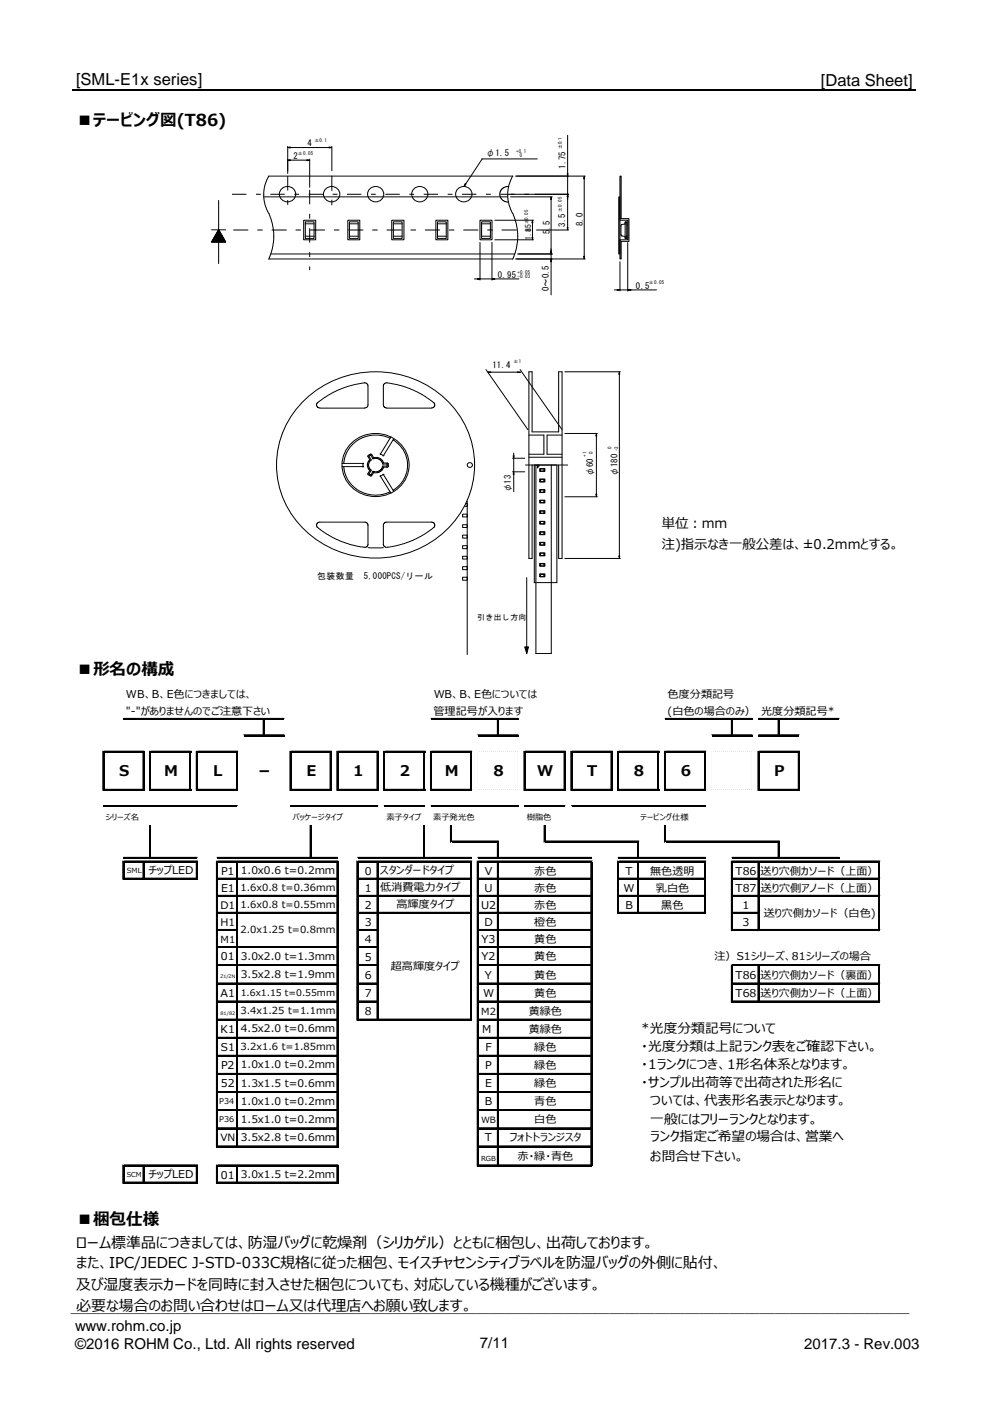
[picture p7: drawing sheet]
<svg xmlns="http://www.w3.org/2000/svg" width="210mm" height="297mm" viewBox="0 0 210 297" stroke-linecap="round" stroke-linejoin="round" font-family="sans-serif">
<path d="M15.5 19.2h178.7" fill="none" stroke="#000" stroke-width=".34"/>
<path d="M61 37.3v7.7M49.2 41.2h63.6M65.7 40.3v17" fill="none" stroke="#000" stroke-width=".21" stroke-dasharray="3 2 1 2" stroke-linecap="butt"/>
<g fill="none" stroke="#000" stroke-width=".21">
<path d="M61 31.3l.6-.1v.2zM61 34l.6-.1v.2zM61 31v5.8M61.6 31.3h8.2M61.6 34h3.5M65.1 33.9l.6 .1-.6 .1zM65.7 33.7v6M69.8 31.2l.6 .1-.6 .1zM70.4 31v5.2M98.6 38.9l.2 .1-.4 .5zM102.2 33.7h11.7M102.2 33.7l-3.8 5.8"/>
<path d="M107.9 39.5l-.6 .1-.8 .4-.5 1v.7l.3 .5 .7 .5 .8 .1M109.3 37.3h14.8M120.3 36.8h.1v.5zM120.4 28.7v8.1M120.4 37.3v3.9M123.9 37.3l.1 .6h-.3zM123.9 37.9v16.5M131.4 37.3h.3v9.1h1.7v4.8h-1.7v3.7h-.3v-4.1h1.7v-4.1h-1.7zM44.9 48.7h2.9M46.4 48.7l1.4 2.6h-2.9zM46.4 48.7l1.4 2.6h-1.4zM46.4 48.7v2.6h-1.5z"/>
<path d="M46.4 42.5v13.4M55.9 41.7h51.8M57 45.3l-.9-2.1-.2-1.2v-1.4l.2-1.2 .9-2.1h51.7l-.8 2.1-.2 1.2v1.4l.2 1.2 1.3 3.2 .6 3-.3 3.2-.8 2.3M57 54.9h51.7M57 45.3l.9 2.7 .1 2.8-.2 1.8-.8 2.3M57.4 53.8h51.7M59.7 40a1.71 1.71 0 0 1 2.6 .1 1.71 1.71 0 0 1-.4 2.5 1.71 1.71 0 0 1-2.4-.6 1.54 1.54 0 0 1 .2-2zM64.4 46.7h2.5v4.1h-2.5zM64.7 47h1.9v3.5h-1.9zM64.7 50.1h1.9M64.7 47.5h1.9M69.1 40a1.71 1.71 0 0 1 2.5 .1 1.71 1.71 0 0 1-.3 2.5 1.71 1.71 0 0 1-2.5-.6 1.54 1.54 0 0 1 .3-2z"/>
<path d="M73.7 46.7h2.6v4.1h-2.6zM74.1 47h1.8v3.5h-1.8zM74.1 50.1h1.8M74.1 47.5h1.8M83.1 46.7h2.5v4.1h-2.5zM83.4 47h1.9v3.5h-1.9zM83.4 50.1h1.9M83.4 47.5h1.9M92.4 46.7h2.6v4.1h-2.6zM92.8 47h1.8v3.5h-1.8zM92.8 50.1h1.8M92.8 47.5h1.8"/>
<path d="M100.6 59.1h9.4M101.2 59.1h.6l-.6 .1zM101.8 46.7h2.5v4.1h-2.5zM101.8 51.4v8M102.1 47h1.9v3.5h-1.9zM102.1 50.1h1.9M102.1 47.5h1.9M104.3 59.1h.6v.1zM104.3 51.4v8M104.9 46.7h8.2M104.9 50.8h8.2M108.2 41.7h8.9"/>
<path d="M108.3 41.2h12.3M109.3 54.9h14.8M109.7 53.8h7.4M112.8 50.3h.2l-.1 .5zM112.9 46.7l.1 .5h-.2zM112.9 47.2v3.1M113.7 48.8h6.9M116.8 53.3h.1l-.1 .5zM116.8 41.7l.1 .6h-.1zM116.8 54.9l.1 .6h-.1zM116.8 42.3v11M116.8 53.8v1.1"/>
<path d="M116.8 55.5v7M120.3 48.2h.1v.6zM120.4 41.2v.5h-.1zM120.4 41.7v6.5M123.7 54.4h.3l-.1 .5zM131.2 41.7h.2v12.1h-.2zM131.4 55.5v6.2M132.5 47.1h.4v3.4h-.4zM132.9 47.7v-.7h-.4v.5l-.7 .1-.1 .2v2.2l.8 .1v.5h.4v-.7M133.1 51.4v10.3M103 78.4l8.9 12.7M103.5 78.9l.6-.1v.2z"/>
<path d="M103.5 78.9h6.3M109.8 78.8l.6 .1-.6 .1zM110.3 78.4l8.9 12.7M119.8 78.8h11.7M130.3 61.5h.6M130.9 61.4l.5 .1-.5 .1zM131.3 78.8l.1 .6h-.2zM131.3 79.4v38.5M131.4 61.5h7.8M133.1 61.5l.6-.1v.2zM64.8 84.6a21.7 21.7 0 0 1 33.8 5.5 19.3 19.3 0 0 1-10 26.3 21.5 21.5 0 0 1-28.7-10.9 18.9 18.9 0 0 1 4.9-20.9zM72.5 98.3h4.4"/>
<path d="M72.5 98.9h4.4M72.9 98.9l.4 1.9 .7 1.3 1 1.2 1.2 .8 1.7 .7 1.5 .2 1.6-.1 1.7-.6M74.3 94.2a7.2 7.2 0 0 1 7.6-1.9 7.2 7.2 0 0 1 4.8 6.3 7.2 7.2 0 0 1-5.7 6.6 7.2 7.2 0 0 1-7.8-3.8 6.4 6.4 0 0 1 1.1-7.2zM76.9 98.2l.2 .1M77 98.3v.6M77.1 98.9l-.2 .1M77.2 81.2l-2.9 .5-3 1.1-2.5 1.5-1.4 1.1M77.2 81.2h.5l.3 .5v4.3l-.4 .5h-9.8l-.4-.1-.3-.3v-.5l.3-.3M78.1 96.6l-.1 .2 .4 .7-.4 .5-.1 .8 .5 1.1M78.1 96.6l.6-.3 .5 .7 1.1 .1 .8 .5 .2 .6h.9l.1 .1v.7l-1 .1-.3 .6-.4 .3-.6 .2h-.9M78.3 96.6l-.1 .2M78.3 96.8l.4 .6"/>
<path d="M78.4 99.8l-.4 .6 .1 .3M78.5 96.5l.2 .1M78.5 96.6l-.2 .1M78.7 97.5l-.6 .9 .1 .7 .5 .6M78.7 99.6v.2M78.7 99.8l-.4 .6M78.7 97.4v.2M78.7 96.6l.3 .6M79 97.2h1l.4 .2 .5 .4 .2 .5M80.6 96.2l.1 .2M80.7 96.3l.5 .3M81.1 98.3l.1 .1"/>
<path d="M81.1 98.9l-.2 .5-.4 .4-.6 .2h-.9M81.2 98.4h.8M81.4 96.6h-.2M82 98.8l-.9 .1M82 98.3l.1 .1v.4h-.1M82.1 81.2l-.6 .1-.2 .4v4.3l.4 .5h10l.5-.4v-.5l-.3-.3-1.7-1.2-1.8-1-3.4-1.4-2.9-.5M82.7 92.9l-1.4-.5-2.2-.2-1.4 .3-1.5 .6-1.4 1-1 1.3-.6 1.4-.3 1.5M82.9 92.6l-2.2 3.6M83.4 93.3l.9 .7 1.2 1.4 .6 1.1 .3 1.5-.1 2-.7 1.7-1.1 1.4-1.1 .8M83.5 93l-2.2 3.6M108.7 97.2h2.6M108.8 96.6h.2l-.1 .6z"/>
<path d="M108.9 96.1v.5M108.9 97.2v2.8M111.4 98.6h9M112.1 92.2h3.2v4.1h-3.2M112.1 96.9h7.1M112.8 98.6v19.8h-.7v-39.6h.7v12.8h5.6v-12.8h.8v39.6h-.8v-19.8M113.3 98.6v24.9h4.8v-24.9M113.6 98.6v40h3.3v-40M114 98.6v.6M114.1 98.6v.5M114.3 98.6v.3M114.4 99.4h1.1v.5h-1.1z"/>
<path d="M114.5 99.4h.9v.5h-.9zM114.6 99.4v.5M115.3 99.4v.5M119.2 92.2h-3.2v4.1h3.2M119.8 91.9h6.9M126.4 91.9l.1 .6h-.2zM126.4 92.5v12.3M77.3 110.7h-9.7l-.4 .3-.1 .3a1.43 1.43 0 0 0 .9 1.1l2.5 1.6 2.1 .9 2.8 .8 2.2 .3 .4-.4v-4.3M77.3 110.7l.5 .2 .2 .5M78 116.1h3.3M78.2 100.4l.1 .2M78.3 100.5l.2 .2"/>
<path d="M79 100l-.3 .7h-.2M79.2 100.3l-.5 .6-.6-.2M80.7 100.8l-.1 .2M80.7 101l2.2 3.6M81.2 100.6h.2M81.2 100.6l-.5 .3M81.3 100.7l2.2 3.5M81.5 110.9l.3-.2h9.9l.4 .3 .1 .4a1.61 1.61 0 0 1-1.1 1.1l-2.3 1.5-2.3 1-2.4 .7-2.4 .3-.4-.5v-4.3zM98.1 109h1v.6h-1zM98.1 111.3h1v.5h-1zM98.1 113.5h1v.6h-1zM98.1 115.7h1v.6h-1z"/>
<path d="M98.1 117.9h1v.6h-1zM98.8 106.8h.3v.6h-.6M99.1 106.3v32.5M108.7 100h2.6M108.9 100l.1 .6h-.2zM108.9 100.6v3.6M114.4 101.6h1.1v.6h-1.1zM114.4 103.8h1.1v.6h-1.1zM114.4 106h1.1v.6h-1.1zM114.4 108.3h1.1v.6h-1.1zM114.4 110.5h1.1v.6h-1.1zM114.4 112.7h1.1v.7h-1.1z"/>
<path d="M114.4 115h1.1v.6h-1.1zM114.4 117.2h1.1v.7h-1.1zM114.4 119.5h1.1v.6h-1.1zM114.5 101.7h.9v.4h-.9zM114.5 103.9h.9v.5h-.9zM114.5 106.1h.9v.5h-.9zM114.5 108.4h.9v.4h-.9zM114.5 110.6h.9v.4h-.9zM114.5 112.8h.9v.5h-.9zM114.5 115.1h.9v.4h-.9zM114.5 117.3h.9v.5h-.9zM114.5 119.5h.9v.5h-.9z"/>
<path d="M114.6 101.7v.4M114.6 103.9v.5M114.6 106.1v.5M114.6 108.4v.4M114.6 110.6v.4M114.6 112.8v.5M114.6 115.1v.4M114.6 117.3v.5M114.6 119.5v.5M115.3 101.7v.4M115.3 103.9v.5M115.3 106.1v.5"/>
<path d="M115.3 108.4v.4M115.3 110.6v.4M115.3 112.8v.5M115.3 115.1v.4M115.3 117.3v.5M115.3 119.5v.5M119.8 118.4h11.7M119.8 105.3h6.9M126.3 104.8h.2l-.1 .5zM131.2 117.9h.2l-.1 .5zM98.1 120.1h1v.7h-1zM98.1 122.4h1v.6h-1z"/>
<path d="M111.3 137.2h.8l-.4 1.4zM111.7 122.5v16.1M114.4 121.7h1.1v.6h-1.1zM114.5 121.8h.9v.4h-.9zM114.6 121.8v.4M115.3 121.8v.4"/>
<circle cx="79.7" cy="41.2" r="1.67"/>
<circle cx="89" cy="41.2" r="1.68"/>
<circle cx="98.4" cy="41.2" r="1.69"/>
<circle cx="99.6" cy="98.6" r=".53"/>
</g>
<path d="M70.4 37.3v7.7M49.5 48.8h63.7" fill="none" stroke="#000" stroke-width=".21" stroke-dasharray="3 2 1 2"/>
<g fill="#000">
<path d="M61 31.3l.6-.1v.2zM61 34l.6-.1v.2zM65.1 33.9l.6 .1-.6 .1zM69.8 31.2l.6 .1-.6 .1zM98.6 38.9l.2 .1-.4 .5zM120.3 36.8h.1v.5zM123.9 37.3l.1 .6h-.3zM101.2 59.1h.6l-.6 .1zM104.3 59.1h.6v.1zM112.9 46.7l.1 .5h-.2zM112.8 50.3h.2l-.1 .5zM116.8 41.7l.1 .6h-.1z"/>
<path d="M116.8 53.3h.1l-.1 .5zM116.8 54.9l.1 .6h-.1zM120.4 41.2v.5h-.1zM120.3 48.2h.1v.6zM123.7 54.4h.3l-.1 .5zM103.5 78.9l.6-.1v.2zM109.8 78.8l.6 .1-.6 .1zM130.9 61.4l.5 .1-.5 .1zM131.3 78.8l.1 .6h-.2zM133.1 61.5l.6-.1v.2zM108.8 96.6h.2l-.1 .6zM126.4 91.9l.1 .6h-.2z"/>
<path d="M108.9 100l.1 .6h-.2zM126.3 104.8h.2l-.1 .5zM131.2 117.9h.2l-.1 .5zM111.3 137.2h.8l-.4 1.4z"/>
<path d="M46.4 48.7v2.6h1.4zM46.4 48.7l-1.5 2.6h1.5z" fill-rule="evenodd"/>
</g>
<path d="M20.6 145.1h167.2v109.5h-167.2z" fill-rule="evenodd" fill="#fff"/>
<g fill="#fff">
<path d="M20.9 145.3h166.8v55.6h-166.8z"/>
<path d="M20.9 200.9h134.3v3.8h-134.3z"/>
<path d="M159.5 200.9h28.2v3.8h-28.2z"/>
<path d="M20.9 204.7h166.8v46.1h-166.8z"/>
<path d="M21.9 250.8h165.8v3.7h-165.8z"/>
</g>
<g fill="none" stroke="#000" stroke-width=".21">
<path d="M22.1 159.3h8.5M26.2 152.3h34M32 159.3h8.5M41.9 159.3h8.5M51.7 155.8h8.5M61.8 159.3h8.5M71.7 159.3h8.5M81.6 159.3h8.5M91.4 152.3h18.5M91.5 159.3h8.5M101.3 155.8h8.6M141 152.3h18.5"/>
<path d="M150.9 155.8h8.6"/>
</g>
<path d="M26.2 152.5h34.1M51.7 156h8.6M91.4 152.5h18.5M101.3 156h8.6M141 152.5h18.5M151 156h8.5" fill="none" stroke="#000" stroke-width=".25"/>
<path d="M22.1 159.4h8.5M32 159.4h8.5M42 159.4h8.5M61.8 159.4h8.5M71.7 159.4h8.5M81.6 159.4h8.5M91.6 159.4h8.5M101.5 159.4h8.5" fill="none" stroke="#000" stroke-width=".3"/>
<path d="M101.5 159.3h8.5v.3h-8.5z" fill="#fff"/>
<path d="M111.4 159.3h8.5M121.3 159.3h8.5M131.2 159.3h8.5M141.1 159.3h8.5" fill="none" stroke="#000" stroke-width=".21"/>
<path d="M111.4 159.4h8.5M121.3 159.4h8.5M131.2 159.4h8.5M141.2 159.4h8.5M151.1 159.4h8.5" fill="none" stroke="#000" stroke-width=".3"/>
<path d="M151.1 159.3h8.5v.3h-8.5z" fill="#fff"/>
<path d="M22.1 167.3h8.5M32 167.3h8.5M41.9 167.3h8.5M61.8 167.3h8.5M71.7 167.3h8.5M81.6 167.3h8.5M91.5 167.3h8.5" fill="none" stroke="#000" stroke-width=".21"/>
<path d="M22.1 167.5h8.5M32 167.5h8.5M42 167.5h8.5M61.8 167.5h8.5M71.7 167.5h8.5M81.6 167.5h8.5M91.6 167.5h8.5M101.5 167.5h8.5" fill="none" stroke="#000" stroke-width=".25"/>
<path d="M101.5 167.4h8.5v.2h-8.5z" fill="#fff"/>
<path d="M111.4 167.3h8.5M121.3 167.3h8.5M131.2 167.3h8.5M141.1 167.3h8.5" fill="none" stroke="#000" stroke-width=".21"/>
<path d="M111.4 167.5h8.5M121.3 167.5h8.5M131.2 167.5h8.5M141.2 167.5h8.5M151.1 167.5h8.5" fill="none" stroke="#000" stroke-width=".25"/>
<path d="M151.1 167.4h8.5v.2h-8.5z" fill="#fff"/>
<g fill="none" stroke="#000" stroke-width=".21">
<path d="M30.3 159.5v8.1M31.7 159.3v8.3M41.6 159.3v8.3M50.2 159.5v8.1M71.4 159.3v8.3M79.9 159.5v8.1M89.8 159.5v8.1M99.8 159.5v8.1M105.5 152.6v3.5M140.9 159.3v8.3M165 152.6v3.5M21.9 170.8h28.4"/>
<path d="M61.6 170.8h18.5M81.4 170.8h8.6M91.4 170.8h18.5M95.8 178.3h9.9M111.3 170.8h8.5M115.7 178.3h19.8M26.2 181.8h15.6M26.3 182.5h15.6M46 181.8h25.6M46.2 182.5h25.5M75.8 181.8h24.1M75.9 182.5h24.1"/>
<path d="M101.3 181.8h24.1M131.1 181.8h18.5"/>
</g>
<g fill="none" stroke="#000" stroke-width=".3">
<path d="M30.5 159.6v8M41.8 159.3v8.3M50.3 159.6v8M71.6 159.3v8.3M80.1 159.6v8M99.9 159.6v8M101.3 159.3v8.3M105.6 152.6v3.5M141 159.3v8.3M165.1 152.6v3.5M21.9 171h28.4M61.6 171h18.5"/>
<path d="M81.5 171h8.5M91.4 171h18.5M111.3 171h8.5M26.3 182.7h15.7M46.2 182.7h25.5M75.9 182.7h24.2"/>
</g>
<path d="M31.9 159.3v8.3M90 159.6v8M95.8 178.5h9.9M115.7 178.5h19.8M26.2 181.9h15.6M46.1 181.9h25.5M75.8 181.9h24.1M101.3 181.9h24.2M131.1 181.9h18.5" fill="none" stroke="#000" stroke-width=".25"/>
<path d="M101.2 159.3h.3v8.3h-.3z" fill="#fff"/>
<g fill="none" stroke="#000" stroke-width=".21">
<path d="M21.8 159.3v8.3M40.2 159.5v8.1M55.8 152.6v3.5M61.5 159.3v8.3M70 159.5v8.1M81.3 159.3v8.3M91.3 159.3v8.3M130.9 159.3v8.3M149.4 159.5v8.1M155.1 152.6v3.5M160.7 159.3v8.3M31.7 175v7.1"/>
<path d="M89.8 175v7.1M105.5 178.6v3.5M135.2 178.6v3.5M165 178.6v3.5M26 182.5v3.9M26.3 186.2h15.6M30.3 182.8v3.6M41.6 182.8v3.6M45.9 182.5v60.7M46.2 186.2h25.5M46.2 189.8h25.5M46.2 193.4h25.5"/>
<path d="M46.2 197.1h4.2M50.2 182.8v60.4M71.4 182.8v60.4M75.9 186.2h24.1M75.9 189.8h24.1M75.9 193.4h24.1M75.9 197.1h4.3M79.9 182.8v33.5M99.8 182.8v33.5M101.2 182.5v64.8M101.5 182.5h24.1M101.5 186.2h24.1"/>
<path d="M101.5 189.8h24.1M101.5 193.4h24.1M101.5 197.1h24.1M105.5 182.8v64.5M131.2 182.5h18.4M131.2 186.2h18.4M131.2 189.8h18.4M131.2 193.4h18.4M155.1 182.5v14.9M160.7 182.8v14.6M186.3 182.8v14.6M46.2 200.7h25.5"/>
<path d="M46.2 204.6h25.5M46.2 208.4h25.5M46.2 212.2h25.5M46.2 216.1h25.5M46.2 219.9h25.5M75.9 200.7h4.3M75.9 204.6h4.3M75.9 208.4h4.3M75.9 212.2h4.3M75.9 216.1h24.1M101.5 204.6h24.1M101.5 208.4h24.1"/>
<path d="M101.5 212.2h24.1M155.1 204.6v7.9M46.2 223.7h25.5M46.2 227.6h25.5M46.2 231.4h25.5M46.2 235.3h25.5M46.2 239.1h25.5M26.3 247h15.6M26.3 250.6h15.6M30.3 247.3v3.6M41.6 247.3v3.6M46.2 243h25.5"/>
<path d="M46.2 247h25.5M50.2 247.3v3.6M71.4 247.3v3.6"/>
</g>
<g fill="none" stroke="#000" stroke-width=".3">
<path d="M21.9 159.3v8.3M56 152.6v3.5M70.2 159.6v8M91.4 159.3v8.3M149.5 159.6v8M155.2 152.6v3.5M160.9 159.3v8.3M105.6 178.6v3.5M135.4 178.6v3.5M165.1 178.6v3.5M26.3 186.3h15.7M30.5 182.8v3.7"/>
<path d="M41.8 182.8v3.7M46 182.5v60.7M46.2 186.3h25.5M50.3 182.8v60.4M71.6 182.8v60.4M75.9 186.3h24.2M80.1 182.8v33.6M99.9 182.8v33.6M101.3 182.5v64.8M101.5 182.7h24.1M101.5 186.3h24.1M105.6 182.8v64.5"/>
<path d="M131.2 182.7h18.5M131.2 186.3h18.5M155.2 182.5v14.9M160.9 182.8v14.6M186.4 182.8v14.6M46.2 204.7h25.5M46.2 208.6h25.5M46.2 216.2h25.5M75.9 204.7h4.3M75.9 208.6h4.3M75.9 216.2h24.2M101.5 204.7h24.1"/>
<path d="M101.5 208.6h24.1M155.2 204.6v7.9M46.2 220.1h25.5M46.2 231.6h25.5M30.5 247.3v3.6M41.8 247.3v3.6M46.2 243.1h25.5M50.3 247.3v3.6M71.6 247.3v3.6"/>
</g>
<g fill="none" stroke="#000" stroke-width=".25">
<path d="M40.4 159.6v8M61.6 159.3v8.3M81.5 159.3v8.3M109.9 159.6v8M131.1 159.3v8.3M31.9 175v7.1M90 175v7.1M26.2 182.5v4M46.2 189.9h25.5M46.2 193.6h25.5M46.2 197.2h4.3M75.9 189.9h24.2"/>
<path d="M75.9 193.6h24.2M75.9 197.2h4.3M101.5 189.9h24.1M101.5 193.6h24.1M101.5 197.2h24.1M131.2 189.9h18.5M131.2 193.6h18.5M46.2 200.9h25.5M46.2 212.4h25.5M75.9 200.9h4.3M75.9 212.4h4.3M101.5 212.4h24.1"/>
<path d="M46.2 223.9h25.5M46.2 227.8h25.5M46.2 235.4h25.5M46.2 239.3h25.5M26.3 247.1h15.7M26.3 250.8h15.7M46.2 247.1h25.5"/>
</g>
<path d="M109.7 159.6h.3v8h-.3z" fill="#fff"/>
<path d="M111.1 159.3v8.3M119.6 159.5v8.1M121 159.3v8.3M129.5 159.5v8.1M139.4 159.5v8.1M140.9 175v3.6M130.9 182.5v11.2M149.4 182.8v10.9" fill="none" stroke="#000" stroke-width=".21"/>
<path d="M111.3 159.3v8.3M139.6 159.6v8M131.1 182.5v11.2" fill="none" stroke="#000" stroke-width=".25"/>
<path d="M119.8 159.6v8M121.2 159.3v8.3M129.7 159.6v8M150.9 159.3v8.3M141 175v3.6M149.5 182.8v10.9" fill="none" stroke="#000" stroke-width=".3"/>
<path d="M150.8 159.3h.3v8.3h-.3z" fill="#fff"/>
<path d="M159.5 159.6v8" fill="none" stroke="#000" stroke-width=".25"/>
<path d="M159.3 159.6h.3v8h-.3z" fill="#fff"/>
<g fill="none" stroke="#000" stroke-width=".21">
<path d="M160.9 152.3h17M160.9 155.8h8.5M161 159.3h8.5M169.2 159.5v8.1M65.7 175v7.1M95.5 175v3.6M115.4 175v3.6M121.2 170.8h28.4M141.1 178.3h24.2M161 167.3h8.5M75.6 182.5v33.8M125.3 182.8v64.5"/>
<path d="M135.2 182.8v10.9M155.2 181.8h22.7M155.3 182.5h31.3M155.3 186.2h31.3M155.3 189.8h31.3M155.3 193.4h5.7M155.3 197.1h31.3M101.5 200.7h24.1M101.5 216.1h24.1M101.5 219.9h24.1M155.3 204.6h31.3M155.3 208.4h31.3"/>
<path d="M155.3 212.2h31.3M160.7 204.8v7.7M186.3 204.8v7.7M101.5 223.7h24.1M101.5 227.6h24.1M101.5 231.4h24.1M101.5 235.3h24.1M101.5 239.1h24.1M26 247v3.9M45.9 247v3.9M46.2 250.6h25.5M101.5 243h24.1"/>
<path d="M101.5 247h24.1"/>
</g>
<g fill="none" stroke="#000" stroke-width=".3">
<path d="M161 159.4h8.5M169.4 159.6v8M65.9 175v7.1M115.5 175v3.6M121.2 171h28.4M135.4 182.8v10.9M155.4 182.7h31.2M155.4 186.3h31.2M101.5 216.2h24.1M155.4 204.7h31.2M155.4 208.6h31.2M160.9 204.9v7.6"/>
<path d="M186.4 204.9v7.6M101.5 220.1h24.1M101.5 231.6h24.1M46 247v3.9M101.5 243.1h24.1"/>
</g>
<g fill="none" stroke="#000" stroke-width=".25">
<path d="M160.9 152.5h17M160.9 156h8.5M95.7 175v3.6M141.2 178.5h24.1M161 167.5h8.5M75.8 182.5v33.9M125.4 182.8v64.5M155.2 181.9h22.7M155.4 189.9h31.2M155.4 193.6h5.6M155.4 197.2h31.2M101.5 200.9h24.1"/>
<path d="M155.4 212.4h31.2M101.5 223.9h24.1M101.5 227.8h24.1M101.5 235.4h24.1M101.5 239.3h24.1M26.2 247v3.9M46.2 250.8h25.5M101.5 247.1h24.1"/>
</g>
<g font-size="3.5">
<text x="16.1" y="18">[SML-E1x series]</text>
<text x="174" y="18.2">[Data Sheet]</text>
<text x="16.2" y="26.8">■テーピング図(T86)</text>
<text x="16.2" y="143">■形名の構成</text>
<text x="16.2" y="259.7">■梱包仕様</text>
</g>
<g font-size="3.2">
<text x="16.1" y="264.5">ローム標準品につきましては、防湿バッグに乾燥剤（シリカゲル）とともに梱包し、出荷しております。</text>
<text x="16.1" y="268.9">また、IPC/JEDEC J-STD-033C規格に従った梱包、モイスチャセンシティブラベルを防湿バッグの外側に貼付、</text>
<text x="16.1" y="273.5">及び湿度表示カードを同時に封⼊させた梱包についても、対応している機種がございます。</text>
<text x="15" y="278.2">＿＿＿＿＿＿＿＿＿＿＿＿＿＿＿＿＿＿＿＿＿＿＿＿＿＿＿＿＿＿＿＿＿＿＿＿＿＿＿＿＿＿＿＿＿＿＿＿＿＿＿＿＿＿＿＿</text>
<text x="16.1" y="278">必要な場合のお問い合わせはローム⼜は代理店へお願い致します。</text>
<text x="15.9" y="282.2">www.rohm.co.jp</text>
<text x="15.9" y="286.1">©2016 ROHM Co., Ltd. All rights reserved</text>
<text x="101.7" y="285.7">7/11</text>
<text x="170.5" y="286.1">2017.3 - Rev.003</text>
</g>
<g font-size="3.1">
<text x="25.3" y="164.5">S</text>
<text x="34.8" y="164.5">M</text>
<text x="45.2" y="164.5">L</text>
<text x="54.5" y="164.5">－</text>
<text x="65" y="164.5">E</text>
<text x="74.9" y="164.5">1</text>
<text x="84.8" y="164.5">2</text>
<text x="94.3" y="164.5">M</text>
<text x="104.6" y="164.5">8</text>
<text x="113.9" y="164.5">W</text>
<text x="124.5" y="164.5">T</text>
<text x="134.4" y="164.5">8</text>
<text x="144.4" y="164.5">6</text>
<text x="164.2" y="164.5">P</text>
</g>
<g font-size="2.8">
<text x="140.3" y="111.8">単位：mm</text>
<text x="140.3" y="116.3">注)指示なき一般公差は、±0.2mmとする。</text>
<text x="136" y="219">*光度分類記号について</text>
<text x="136" y="222.8">・光度分類は上記ランク表をご確認下さい。</text>
<text x="136" y="226.7">・1ランクにつき、1形名体系となります。</text>
<text x="136" y="230.5">・サンプル出荷等で出荷された形名に</text>
<text x="136" y="234.4">ついては、代表形名表示となります。</text>
<text x="136" y="238.2">一般にはフリーランクとなります。</text>
<text x="136" y="242">ランク指定ご希望の場合は、営業へ</text>
<text x="136" y="246.1">お問合せ下さい。</text>
</g>
<g font-size="2.3">
<text x="26.7" y="148">WB、B、E⾊につきましては、</text>
<text x="91.9" y="148">WB、B、E⾊については</text>
<text x="141.6" y="148">⾊度分類記号</text>
<text x="26.7" y="151.6">&quot;-&quot;がありませんのでご注意下さい</text>
<text x="91.9" y="151.6">管理記号が⼊ります</text>
<text x="141.6" y="151.6">(⽩⾊の場合のみ） 光度分類記号*</text>
<text x="31.5" y="185.3">チップLED</text>
<text x="46.9" y="185.4">P1</text>
<text x="77.3" y="185.4">0</text>
<text x="80.6" y="185.3">スタンダードタイプ</text>
<text x="102.8" y="185.5">V</text>
<text x="113.3" y="185.5">赤⾊</text>
<text x="132.6" y="185.5">T</text>
<text x="137.9" y="185.5">無⾊透明</text>
<text x="156" y="185.5">T86 送り穴側カソード（上面）</text>
<text x="46.9" y="189.1">E1</text>
<text x="77.3" y="189.1">1</text>
<text x="80.6" y="188.9">低消費電⼒タイプ</text>
<text x="102.7" y="189.1">U</text>
<text x="113.3" y="189.1">赤⾊</text>
<text x="132.2" y="189.1">W</text>
<text x="139.1" y="189.1">乳⽩⾊</text>
<text x="156" y="189.1">T87 送り穴側アノード（上面）</text>
<text x="77.3" y="192.7">2</text>
<text x="77.3" y="196.3">3</text>
<text x="84.1" y="192.5">⾼輝度タイプ</text>
<text x="102" y="192.7">U2</text>
<text x="102.7" y="196.4">D</text>
<text x="113.3" y="196.4">橙⾊</text>
<text x="113.3" y="192.7">赤⾊</text>
<text x="132.6" y="192.7">B</text>
<text x="140.2" y="192.7">⿊⾊</text>
<text x="157.4" y="192.7">1</text>
<text x="157.4" y="196.4">3</text>
<text x="161.9" y="194.4">送り穴側カソード（⽩⾊)</text>
<text x="46.8" y="203.6">01</text>
<text x="77.3" y="203.7">5</text>
<text x="77.3" y="199.9">4</text>
<text x="102.1" y="203.6">Y2</text>
<text x="102.1" y="200">Y3</text>
<text x="113.3" y="200">⻩⾊</text>
<text x="113.3" y="203.6">⻩⾊</text>
<text x="151.5" y="203.6">注）S1シリーズ、81シリーズの場合</text>
<text x="77.3" y="207.5">6</text>
<text x="82.8" y="205.7">超⾼輝度タイプ</text>
<text x="102.8" y="207.5">Y</text>
<text x="113.3" y="207.5">⻩⾊</text>
<text x="156" y="207.5">T86</text>
<text x="161.2" y="207.5">送り穴側カソード（裏面）</text>
<text x="46.8" y="211.3">A1</text>
<text x="77.3" y="215.2">8</text>
<text x="77.3" y="211.4">7</text>
<text x="102.4" y="211.3">W</text>
<text x="112.1" y="215.1">⻩緑⾊</text>
<text x="113.3" y="211.3">⻩⾊</text>
<text x="156" y="211.3">T68 送り穴側カソード（上面）</text>
<text x="46.8" y="219">K1</text>
<text x="102.2" y="219">M</text>
<text x="112.1" y="219">⻩緑⾊</text>
<text x="46.8" y="222.8">S1</text>
<text x="46.9" y="226.7">P2</text>
<text x="102.9" y="226.7">P</text>
<text x="102.9" y="222.8">F</text>
<text x="113.3" y="222.8">緑⾊</text>
<text x="113.3" y="226.7">緑⾊</text>
<text x="46.8" y="230.5">52</text>
<text x="102.9" y="230.5">E</text>
<text x="113.3" y="230.5">緑⾊</text>
<text x="102.8" y="234.4">B</text>
<text x="113.3" y="234.4">⻘⾊</text>
<text x="113.3" y="238.2">⽩⾊</text>
<text x="102.8" y="242">T</text>
<text x="108.1" y="242">フォトトランジスタ</text>
<text x="31.5" y="249.7">チップLED</text>
<text x="46.8" y="249.9">01</text>
<text x="109.7" y="246">赤・緑・⻘⾊</text>
</g>
<g font-size="2.2">
<text x="51.1" y="185.2">1.0x0.6 t=0.2mm</text>
<text x="46.7" y="192.7">D1</text>
<text x="46.7" y="196.4">H1</text>
<text x="51.1" y="203.5">3.0x2.0 t=1.3mm</text>
<text x="51.1" y="207.3">3.5x2.8 t=1.9mm</text>
<text x="51.1" y="218.9">4.5x2.0 t=0.6mm</text>
<text x="51.1" y="226.5">1.0x1.0 t=0.2mm</text>
<text x="51.1" y="230.4">1.3x1.5 t=0.6mm</text>
<text x="51.1" y="234.2">1.0x1.0 t=0.2mm</text>
<text x="51.1" y="238">1.5x1.0 t=0.2mm</text>
<text x="51.1" y="241.9">3.5x2.8 t=0.6mm</text>
<text x="51.1" y="249.7">3.0x1.5 t=2.2mm</text>
</g>
<g font-size="2.1">
<text x="51" y="188.8">1.6x0.8 t=0.36mm</text>
<text x="51" y="192.4">1.6x0.8 t=0.55mm</text>
<text x="51" y="197.9">2.0x1.25 t=0.8mm</text>
<text x="46.7" y="200">M1</text>
<text x="51" y="215">3.4x1.25 t=1.1mm</text>
<text x="102" y="215.1">M2</text>
<text x="51" y="222.6">3.2x1.6 t=1.85mm</text>
<text x="46.7" y="242">VN</text>
</g>
<g font-size="1.9">
<text x="62.2" y="33.7">2</text>
<text x="65.2" y="31">4</text>
<text x="103.1" y="33.1">φ1.5</text>
<text x="119.9" y="35.8" transform="rotate(-90 119.9 35.8)">1.75</text>
<text x="123.6" y="47.9" transform="rotate(-90 123.6 47.9)">8.0</text>
<text x="116.6" y="49.6" transform="rotate(-90 116.6 49.6)">5.5</text>
<text x="119.8" y="48.1" transform="rotate(-90 119.8 48.1)">3.5</text>
<text x="105.5" y="59">0.95</text>
<text x="116.3" y="61.8" transform="rotate(-90 116.3 61.8)">0～0.5</text>
<text x="134.8" y="61.3">0.5</text>
<text x="104.4" y="78.1">11.4</text>
<text x="125.7" y="101" transform="rotate(-90 125.7 101)">φ60</text>
<text x="130.9" y="100.9" transform="rotate(-90 130.9 100.9)">φ180</text>
<text x="108.3" y="104.4" transform="rotate(-90 108.3 104.4)">φ13</text>
<text x="67.3" y="122.8">包装数量</text>
<text x="77.1" y="122.8">5,000PCS/リール</text>
<text x="51.1" y="211.1">1.6x1.15 t=0.55mm</text>
</g>
<text font-size="1.8" x="102" y="238.2">WB</text>
<g font-size="1.7">
<text x="112.6" y="50.8" transform="rotate(-90 112.6 50.8)">1.85</text>
<text x="101.2" y="131.5">引き出し方向</text>
<text x="22.4" y="173.9">シリーズ名</text>
<text x="62.1" y="173.9">パッケージタイプ</text>
<text x="81.9" y="173.9">素子タイプ</text>
<text x="91.8" y="173.9">素子発光⾊</text>
<text x="111.7" y="173.9">樹脂⾊</text>
<text x="135.8" y="173.9">テーピング仕様</text>
<text x="46.5" y="234.1">P34</text>
<text x="46.5" y="238">P36</text>
</g>
<g font-size="1.5">
<text x="26.9" y="185.1">SML</text>
<text x="102" y="246.1">RGB</text>
</g>
<text font-size="1.4" x="26.9" y="249.5">SCM</text>
<g font-size="1">
<text x="63.2" y="32.8">±0.05</text>
<text x="66.7" y="30.1">±0.1</text>
<text x="109.4" y="32.3">+0.1</text>
<text x="110.2" y="33.4">0</text>
<text x="119.1" y="31.7" transform="rotate(-90 119.1 31.7)">±0.1</text>
<text x="112" y="47.6" transform="rotate(-90 112 47.6)">±0.05</text>
<text x="119.1" y="44.9" transform="rotate(-90 119.1 44.9)">±0.05</text>
<text x="109.7" y="58">+0.05</text>
<text x="109.7" y="59">-0.03</text>
<text x="137.6" y="60.2">±0.05</text>
<text x="108.9" y="77">±1</text>
<text x="129.7" y="95.1" transform="rotate(-90 129.7 95.1)">0</text>
<text x="131.1" y="95.7" transform="rotate(-90 131.1 95.7)">-3</text>
<text x="124.3" y="96.9" transform="rotate(-90 124.3 96.9)">+1</text>
<text x="125.7" y="96.4" transform="rotate(-90 125.7 96.4)">0</text>
<text x="46.7" y="207.4">Z1/ZN</text>
<text x="46.7" y="215.1">81/82</text>
</g>
</svg>
